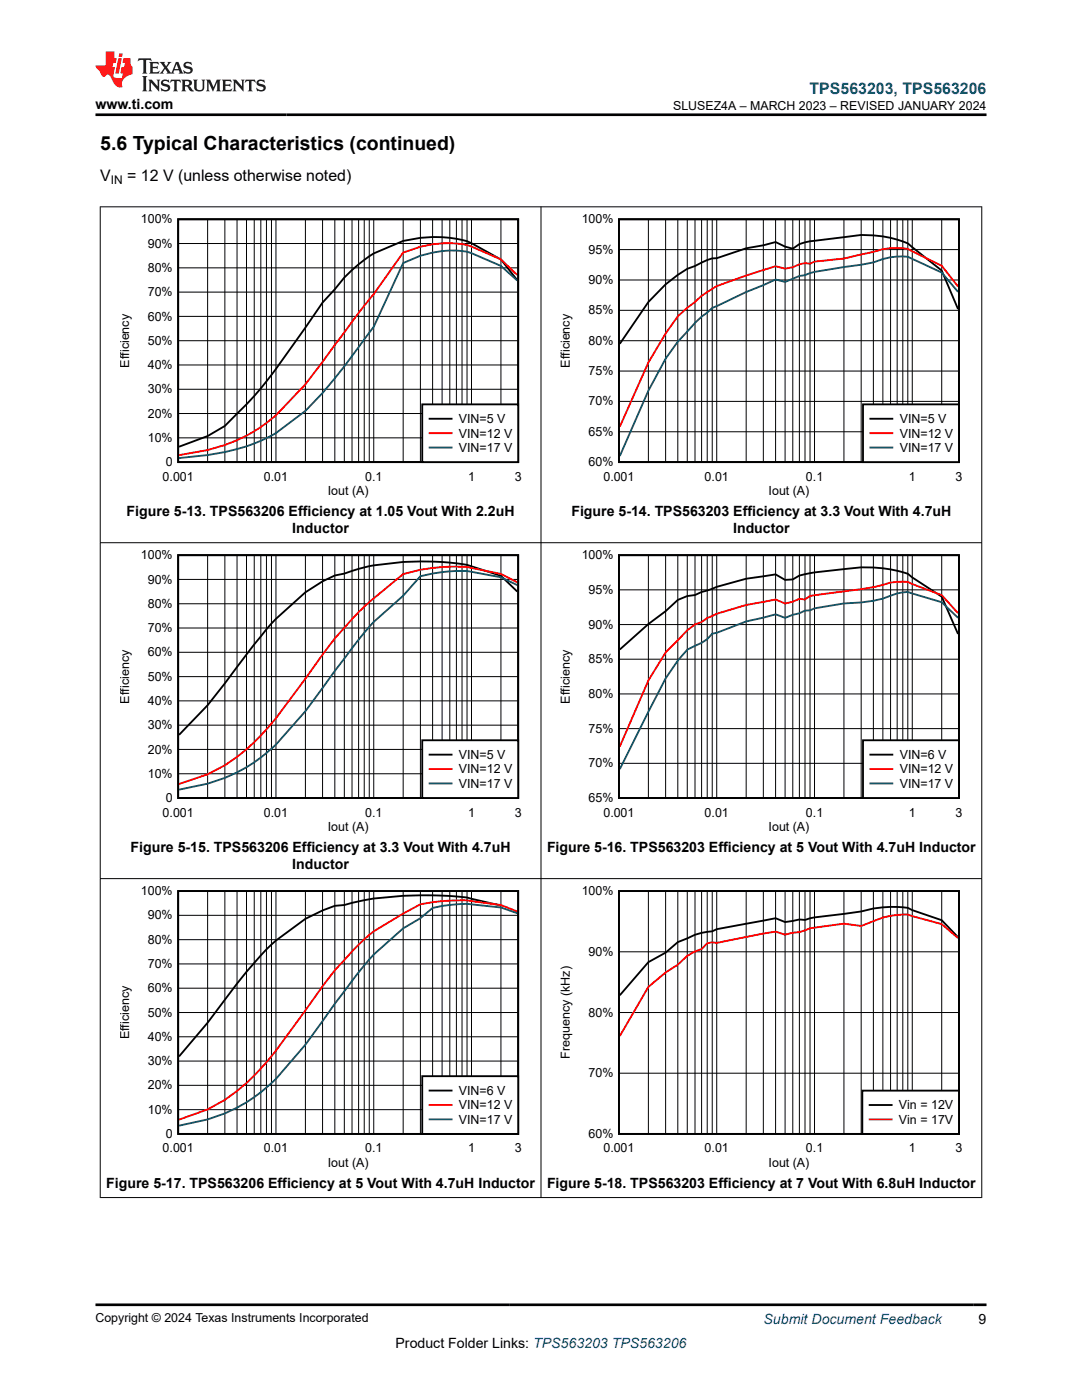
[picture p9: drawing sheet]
<svg xmlns="http://www.w3.org/2000/svg" width="216mm" height="279mm" viewBox="0 0 216 279" stroke-linecap="round" stroke-linejoin="round" font-family="sans-serif">
<path d="M35.6 43.8h67.8v48.4h-67.8zM103.2 55.9l-3.2-4.1-5.9-3.3a22.4 22.4 0 0 0-13.7-.4l-5.8 2.5-.9 .5a29.8 29.8 0 0 0-6.9 6.6l-2.4 2.7a217.5 217.5 0 0 1-12.4 17.1l-2.8 3.2-4.3 4.3-3.5 2-5.7 2.2" fill="none" stroke="#000" stroke-width=".37"/>
<g fill="none" stroke="#000" stroke-width=".2">
<path d="M35.6 58.3h67.8M35.6 53.5h67.8M35.6 48.6h67.8M41.4 43.8v48.4M44.9 43.8v48.4M47.3 43.8v48.4M49.2 43.8v48.4M50.7 43.8v48.4M52 43.8v48.4M53.2 43.8v48.4M54.2 43.8v48.4M55.1 43.8v48.4"/>
<path d="M60.9 43.8v48.4M64.4 43.8v48.4M66.8 43.8v48.4M68.7 43.8v48.4M70.2 43.8v48.4M71.6 43.8v48.4M72.7 43.8v48.4M73.7 43.8v48.4M74.6 43.8v48.4M80.4 43.8v48.4M83.9 43.8v48.4M86.3 43.8v48.4"/>
<path d="M88.2 43.8v48.4M89.8 43.8v48.4M91.1 43.8v48.4M92.2 43.8v48.4M93.2 43.8v48.4M94.1 43.8v48.4M100 43.8v48.4M35.6 77.7h67.8M35.6 72.8h67.8M35.6 68h67.8M35.6 63.1h67.8M35.6 87.4h67.8"/>
<path d="M35.6 82.5h67.8"/>
</g>
<path d="M103.2 54.9l-3.2-3.1-5.9-2.6a19.7 19.7 0 0 0-13.7 1.2l-5.8 8.3-3 3.8-4.8 6.3a73.7 73.7 0 0 1-12.6 14.8 30.5 30.5 0 0 1-12.8 6.2l-5.7 1" fill="none" stroke="#f00" stroke-width=".37"/>
<path d="M103.2 56l-3.2-2.9-5.9-2.6a16.5 16.5 0 0 0-10.2 .5l-3.5 1.5-5.8 12.7-4.4 5.9a94.6 94.6 0 0 1-9.3 10.9l-5.8 4.4a35.2 35.2 0 0 1-13.7 4.4l-5.7 .6" fill="none" stroke="#156" stroke-width=".37"/>
<path d="M84.3 80.7h19.1v11.5h-19.1z" fill-rule="evenodd" fill="#fff"/>
<path d="M123.5 43.8h67.8v48.4h-67.8zM191.2 61.7l-3.3-7.7-6.8-5.4a22 22 0 0 0-12.7-1.3l-5.9 .8a7.3 7.3 0 0 0-4.3 1.5l-1.5-.4-1.9-.9-2.5 .7-3.4 .6-5.9 1.9a8.7 8.7 0 0 0-4.3 1.6l-1.6 .5-1.9 1.3-2.4 1.8-3.4 3.6-5.7 8.3M84.3 80.7h19.1v11.5h-19.1zM85.7 83.6h4.4" fill="none" stroke="#000" stroke-width=".37"/>
<path d="M191.2 57.2l-3.3-4.2-6.8-3.3a14.1 14.1 0 0 0-6.8 .6l-5.9 1.3-5.9 .6-.9 .4-1-.1-1.1 .2-1.3 .6-1.5 .3-1.9-.5-5.9 1.9-5.9 2.1a22.9 22.9 0 0 0-4.3 3.2l-1.6 1.1-1.9 1.7-2.4 3.4-3.4 5.8-5.7 12.9M85.7 86.4h4.4" fill="none" stroke="#f00" stroke-width=".37"/>
<path d="M191.2 58.2l-3.3-3.8-6.8-3.2a13.5 13.5 0 0 0-6.8 1.2l-11.8 1.9-1.9 .6-1.1 .2-2.8 1.2-1.9-.5-5.9 2.5-6.8 3.1-3.4 3-3.5 3.8-2.4 3.4-3.4 6.4-5.7 13M85.7 89.3h4.4" fill="none" stroke="#156" stroke-width=".37"/>
<g fill="none" stroke="#000" stroke-width=".2">
<path d="M123.5 55.9h67.9M123.5 49.8h67.9M129.4 43.8v48.4M132.8 43.8v48.4M135.2 43.8v48.4M137.1 43.8v48.4M138.7 43.8v48.4M140 43.8v48.4M141.1 43.8v48.4M142.1 43.8v48.4M143 43.8v48.4M148.9 43.8v48.4"/>
<path d="M152.3 43.8v48.4M154.8 43.8v48.4M156.7 43.8v48.4M158.2 43.8v48.4M159.5 43.8v48.4M160.6 43.8v48.4M161.6 43.8v48.4M162.5 43.8v48.4M168.4 43.8v48.4M171.8 43.8v48.4M174.3 43.8v48.4M176.2 43.8v48.4"/>
<path d="M177.7 43.8v48.4M179 43.8v48.4M180.1 43.8v48.4M181.1 43.8v48.4M182 43.8v48.4M187.9 43.8v48.4M123.5 74.1h67.9M123.5 68h67.9M123.5 61.9h67.9M123.5 86.2h67.9M123.5 80.1h67.9"/>
</g>
<path d="M172.2 80.7h19.1v11.5h-19.1z" fill-rule="evenodd" fill="#fff"/>
<path d="M172.2 80.7h19.1v11.5h-19.1zM173.7 83.6h4.4M35.6 110.8h67.8v48.5h-67.8zM103.2 118.1l-3.2-3.2-6.8-2.2-3.4-.4a58.7 58.7 0 0 0-17.1 .9l-4 1.3-1.9 .4-2.4 1.1-3.5 2.2-5.8 5.3-4.4 5.1-9.3 12.1-5.7 6" fill="none" stroke="#000" stroke-width=".37"/>
<path d="M173.7 86.4h4.4M103.2 116.2l-3.2-1.7-5.9-1.1a31.7 31.7 0 0 0-13.7 1.2l-6.7 5.6-3.5 3.4a77.7 77.7 0 0 0-9.3 11.8l-5.8 7.9-1.9 2.3a33.8 33.8 0 0 1-17.5 10.9" fill="none" stroke="#f00" stroke-width=".37"/>
<path d="M173.7 89.3h4.4M103.2 116.8l-3.2-1.6-6.8-1.2h-2.1a33.6 33.6 0 0 0-7.2 1l-3.5 3.9-5.8 5.2-.9 1-6.9 8.8a94.7 94.7 0 0 1-12.6 15.5 30.4 30.4 0 0 1-12.8 7l-5.7 1.2" fill="none" stroke="#156" stroke-width=".37"/>
<g fill="none" stroke="#000" stroke-width=".2">
<path d="M35.6 115.6h67.8M41.4 110.8v48.5M44.9 110.8v48.5M47.3 110.8v48.5M49.2 110.8v48.5M50.7 110.8v48.5M52 110.8v48.5M53.2 110.8v48.5M54.2 110.8v48.5M55.1 110.8v48.5M60.9 110.8v48.5M64.4 110.8v48.5"/>
<path d="M66.8 110.8v48.5M68.7 110.8v48.5M70.2 110.8v48.5M71.6 110.8v48.5M72.7 110.8v48.5M73.7 110.8v48.5M74.6 110.8v48.5M80.4 110.8v48.5M83.9 110.8v48.5M86.3 110.8v48.5M88.2 110.8v48.5M89.8 110.8v48.5"/>
<path d="M91.1 110.8v48.5M92.2 110.8v48.5M93.2 110.8v48.5M94.1 110.8v48.5M100 110.8v48.5M35.6 139.9h67.8M35.6 135h67.8M35.6 130.2h67.8M35.6 125.3h67.8M35.6 120.5h67.8M35.6 154.4h67.8M35.6 149.6h67.8"/>
<path d="M35.6 144.7h67.8"/>
</g>
<path d="M84.3 147.7h19.1v11.6h-19.1z" fill-rule="evenodd" fill="#fff"/>
<path d="M123.5 110.8h67.8v48.5h-67.8zM191.2 126.5l-3.3-7.4-5.9-3.9-.9-.7-1-.3a27.5 27.5 0 0 0-11.7-.6l-6.8 .8-2.1 .5-1.3 .7-1.5 .1-1.9-1.1-2.5 .4a39.3 39.3 0 0 0-11.2 2.9l-1.1 .2-1.3 .7-1.6 .2-1.9 .7-2.4 2.3-3.4 2.5-5.7 5.1M84.3 147.7h19.1v11.6h-19.1zM85.7 150.6h4.4" fill="none" stroke="#000" stroke-width=".37"/>
<path d="M191.2 122.4l-3.3-3.6-6.8-2.7a12.2 12.2 0 0 0-4.9 .6l-4.4 .9-10.2 1.3-1 .7-1.1-.1-1.3 .6-1.5 .3-1.9-.8-2.5 .5a34 34 0 0 0-11.2 3.2l-1.1 .8-1.3 .5-1.6 1.2-4.3 4.4-3.4 5.6-5.7 13.2M85.7 153.5h4.4" fill="none" stroke="#f00" stroke-width=".37"/>
<path d="M191.2 123.3l-3.3-3.1-6.8-2.1a12.2 12.2 0 0 0-4.9 1.4l-1.9 .4-2.5 .3-3.4 .2-5.9 1-.9 .4-1 .1-1.1 .5-1.3 .3-1.5 .6-1.9-.7-5.9 1.4-5.9 2.3-.9 .2-1 1.1-1.1 .7-2.9 1.4-1.9 2.1-2.4 3.6-9.1 18.1M85.7 156.4h4.4" fill="none" stroke="#156" stroke-width=".37"/>
<g fill="none" stroke="#000" stroke-width=".2">
<path d="M123.5 117.7h67.9M129.4 110.8v48.5M132.8 110.8v48.5M135.2 110.8v48.5M137.1 110.8v48.5M138.7 110.8v48.5M140 110.8v48.5M141.1 110.8v48.5M142.1 110.8v48.5M143 110.8v48.5M148.9 110.8v48.5M152.3 110.8v48.5"/>
<path d="M154.8 110.8v48.5M156.7 110.8v48.5M158.2 110.8v48.5M159.5 110.8v48.5M160.6 110.8v48.5M161.6 110.8v48.5M162.5 110.8v48.5M168.4 110.8v48.5M171.8 110.8v48.5M174.3 110.8v48.5M176.2 110.8v48.5M177.7 110.8v48.5"/>
<path d="M179 110.8v48.5M180.1 110.8v48.5M181.1 110.8v48.5M182 110.8v48.5M187.9 110.8v48.5M123.5 138.5h67.9M123.5 131.6h67.9M123.5 124.6h67.9M123.5 152.3h67.9M123.5 145.4h67.9"/>
</g>
<path d="M172.2 147.7h19.1v11.6h-19.1z" fill-rule="evenodd" fill="#fff"/>
<path d="M172.2 147.7h19.1v11.6h-19.1zM173.7 150.6h4.4M35.6 177.8h67.8v48.5h-67.8zM100 180.7l-6.8-1.6-5-.4a69.7 69.7 0 0 0-16.6 1.2l-2.9 .7-1.9 .2-2.4 .9-3.5 1.7-5.8 4.3-3.1 3a96.4 96.4 0 0 0-7.1 8.8l-3.5 4.6-5.7 6.7" fill="none" stroke="#000" stroke-width=".37"/>
<path d="M173.7 153.5h4.4M103.2 181.9l-3.2-1.3-6.8-.9h-2.1a39.2 39.2 0 0 0-7.2 .8l-3.5 1.8-5.8 3.6a67.7 67.7 0 0 0-13.7 15.7l-5.8 8.1-1.9 2.3a35.9 35.9 0 0 1-11.8 9.4l-5.7 2" fill="none" stroke="#f00" stroke-width=".37"/>
<path d="M173.7 156.4h4.4M103.2 182.2l-3.2-1.1-6.8-.7-3.4 .2-3.5 .6-2.4 2.1-3.5 2-5.8 5.2-3 3.5-4.8 6.3a100.4 100.4 0 0 1-12.6 15.9 32 32 0 0 1-18.5 8.5" fill="none" stroke="#156" stroke-width=".37"/>
<g fill="none" stroke="#000" stroke-width=".2">
<path d="M41.4 177.8v48.5M44.9 177.8v48.5M47.3 177.8v48.5M49.2 177.8v48.5M50.7 177.8v48.5M52 177.8v48.5M53.2 177.8v48.5M54.2 177.8v48.5M55.1 177.8v48.5M60.9 177.8v48.5M64.4 177.8v48.5M66.8 177.8v48.5"/>
<path d="M68.7 177.8v48.5M70.2 177.8v48.5M71.6 177.8v48.5M72.7 177.8v48.5M73.7 177.8v48.5M74.6 177.8v48.5M80.4 177.8v48.5M83.9 177.8v48.5M86.3 177.8v48.5M88.2 177.8v48.5M89.8 177.8v48.5M91.1 177.8v48.5"/>
<path d="M92.2 177.8v48.5M93.2 177.8v48.5M94.1 177.8v48.5M100 177.8v48.5M35.6 197.2h67.8M35.6 192.4h67.8M35.6 187.5h67.8M35.6 182.7h67.8M35.6 216.6h67.8M35.6 211.8h67.8M35.6 206.9h67.8M35.6 202.1h67.8"/>
<path d="M35.6 221.5h67.8"/>
</g>
<path d="M84.3 214.8h19.1v11.5h-19.1z" fill-rule="evenodd" fill="#fff"/>
<path d="M123.5 177.8h67.8v48.5h-67.8zM191.2 187l-3.3-3.4-5.9-2-.9-.4-1-.1a22.8 22.8 0 0 0-8.3 .8l-9.3 1.2-1.9 .5-1.1-.1-2.8 .5-1.9-.7-11.8 2.1-.9 .5a11.8 11.8 0 0 0-5 1.4l-1.9 .7-2.4 2.1-3.4 1.9-5.7 6.6M84.3 214.8h19.1v11.5h-19.1zM85.7 217.6h4.4" fill="none" stroke="#000" stroke-width=".37"/>
<path d="M191.2 187.2l-3.3-2.8-6.8-1.9a16.8 16.8 0 0 0-6.8 1.3l-2.5 1-3.4-.5-6.8 1-2.1 .7-1.3 .1-1.5 .4-1.9-.6-11.8 2.3-.9-.1-1 .1-1.1 1.2-1.3 .5-1.6 .9-1.9 1.7-2.4 1.6-3.4 2.8-5.7 9.9M85.7 220.5h4.4" fill="none" stroke="#f00" stroke-width=".37"/>
<path d="M85.7 223.4h4.4" fill="none" stroke="#156" stroke-width=".37"/>
<g fill="none" stroke="#000" stroke-width=".2">
<path d="M129.4 177.8v48.5M132.8 177.8v48.5M135.2 177.8v48.5M137.1 177.8v48.5M138.7 177.8v48.5M140 177.8v48.5M141.1 177.8v48.5M142.1 177.8v48.5M143 177.8v48.5M148.9 177.8v48.5M152.3 177.8v48.5M154.8 177.8v48.5"/>
<path d="M156.7 177.8v48.5M158.2 177.8v48.5M159.5 177.8v48.5M160.6 177.8v48.5M161.6 177.8v48.5M162.5 177.8v48.5M168.4 177.8v48.5M171.8 177.8v48.5M174.3 177.8v48.5M176.2 177.8v48.5M177.7 177.8v48.5M179 177.8v48.5"/>
<path d="M180.1 177.8v48.5M181.1 177.8v48.5M182 177.8v48.5M187.9 177.8v48.5M123.5 190h67.9M123.5 214.2h67.9M123.5 202.1h67.9"/>
</g>
<path d="M172.1 217.7h19.2v8.6h-19.2z" fill-rule="evenodd" fill="#fff"/>
<path d="M172.1 217.7h19.2v8.6h-19.2zM173.5 220.5h4.4" fill="none" stroke="#000" stroke-width=".37"/>
<path d="M173.5 223.4h4.4" fill="none" stroke="#f00" stroke-width=".37"/>
<path d="M19.9 41.3h176.1M20 41.2v197.9M107.9 41.2v197.9M195.9 41.2v197.9M19.9 108.3h176.1M19.9 175.3h176.1M19.9 239h176.1" fill="none" stroke="#000" stroke-width=".2"/>
<path d="M27.7 11.6l-.2 .6 .5-.2h.6v.1v2.2l-.2 .4h1l-.2-.4v-2.2v-.1h.5l.5 .2-.1-.6zM29.8 12.4l.2 .3v1.6l-.2 .4h1.9l.1-.6a1.08 1.08 0 0 1-1.3 .2v-.7h.6l.4 .2v-.7l-.4 .2h-.6v-.5l.2-.2a1 1 0 0 1 1 .3l-.1-.5zM31.8 12.4l1 1.1-1 1.2h.9l-.2-.2 .4-.8 .5 .8-.2 .2h1.6l-.2-.2 .1-.5h1l.1 .5-.1 .2h.9l-.2-.4-.8-1.9h-.5l-1 2.1-.8-1.1 .9-1h-.8l.2 .2-.5 .6-.3-.6 .1-.2zM35.2 12.8l.4 1h-.8zM36.8 12.5a.65 .65 0 0 0-.2 .7 .65 .65 0 0 0 .6 .5l.7 .1 .1 .3a.79 .79 0 0 1-.7 .4 .79 .79 0 0 1-.7-.5l.1 .7 .2-.1a.93 .93 0 0 0 1.1 0 .93 .93 0 0 0 .4-.9 1.46 1.46 0 0 0-1.2-.6l-.1-.3a1.09 1.09 0 0 1 1.2 .2l-.2-.6-.1 .1-.6-.2zM28.4 15.2l.2 .4v2.2l-.2 .4h1l-.2-.4v-2.2l.2-.4zM29.6 15.9l.2 .4v1.5l-.2 .4h.8l-.3-.4v-1.3l1.7 1.8v-2l.2-.4h-.8l.2 .2 .1 1.1-1.2-1.3zM32.3 16a.65 .65 0 0 0-.2 .8 .65 .65 0 0 0 .7 .4l.6 .2 .1 .2a.79 .79 0 0 1-.7 .4 .79 .79 0 0 1-.7-.5l.1 .7 .2-.1a.93 .93 0 0 0 1.1 .1 .93 .93 0 0 0 .4-1 1.46 1.46 0 0 0-1.2-.5l-.1-.4a1.09 1.09 0 0 1 1.2 .2l-.2-.6-.1 .1-.6-.1zM34.1 15.9l-.1 .6a.63 .63 0 0 1 .7-.3l.1 1.6-.3 .4h1l-.2-.4v-1.6a.66 .66 0 0 1 .8 .3l-.1-.6zM36.2 15.9l.2 .4v1.5l-.2 .4h.9l-.2-.2v-.7h.5l.1 .2a.79 .79 0 0 0 1.2 .6l-1-.9a.61 .61 0 0 0 .6-.6 .61 .61 0 0 0-.5-.7zM36.9 16.2h.2a.47 .47 0 0 1 .5 .1 .47 .47 0 0 1 .1 .5l-.2 .1-.6 .1zM38.5 15.9l.2 .2a2.27 2.27 0 0 0 .4 2 1.04 1.04 0 0 0 1.7-.7v-1.3l.2-.2h-.8l.2 .4v1.1a.6 .6 0 0 1-.6 .6 .6 .6 0 0 1-.6-.6v-1.1l.3-.4zM41.1 15.9l.2 .4v1.5l-.2 .4h.7l-.2-.4v-1.4l.9 1.9 .8-1.9v1.4l-.2 .4h1l-.3-.4v-1.5l.3-.4h-.8l-.7 1.5-.7-1.5zM44.3 15.9l.2 .4v1.5l-.2 .4h1.9l.1-.6a1.09 1.09 0 0 1-1.3 .2v-.7h.6l.4 .2v-.6l-.4 .2h-.6v-.6l.2-.1a1.01 1.01 0 0 1 1 .3l-.1-.6zM46.4 15.9l.3 .4v1.5l-.3 .4h.8l-.2-.4v-1.3l1.6 1.8v-2l.2-.4h-.7l.2 .2v1.1l-1.2-1.3zM49 15.9l-.1 .6a.63 .63 0 0 1 .8-.3v1.6l-.3 .4h1l-.2-.4v-1.6a.66 .66 0 0 1 .8 .3l-.1-.6zM51.4 16a.65 .65 0 0 0-.2 .8 .65 .65 0 0 0 .6 .4l.6 .2 .2 .2a.79 .79 0 0 1-.8 .4 .79 .79 0 0 1-.6-.5l.1 .7 .2-.1a.93 .93 0 0 0 1 .1 .93 .93 0 0 0 .5-1 1.46 1.46 0 0 0-1.3-.5l-.1-.4a1.09 1.09 0 0 1 1.3 .2l-.2-.6-.2 .1-.5-.1z" fill="#231f20"/>
<path d="M21.1 10.3v2.7h-2.1l.1 .4 .9 1a.95 .95 0 0 0 .9 .9 .59 .59 0 0 1 .6-.4 .59 .59 0 0 1 .5 .3l.4 .8a1.59 1.59 0 0 0 2.1 1.4 1.61 1.61 0 0 1 1-2.3l1-.3-.1-1.5a1.59 1.59 0 0 1-.4-1.7h-1.4l-.2 .9h.5l-.1 .9h-.5l-.2 .9v.3l.4 .1-.2 .9h-.6a.73 .73 0 0 1-1.1-.7l.3-1.5h-.5l.2-.9h.5l.2-.9h-.5v-1.3zM23.6 11.6l-.6 3.1h.7l.6-3.1zM23.8 10.7l-.1 .6h.7l.1-.6z" fill="#ed1c24"/>
<path d="M19 22.9h177.8M19 260.4h177.8" fill="none" stroke="#000" stroke-width=".53"/>
<text font-size="3.9" x="20" y="29.9">5.6 Typical Characteristics (continued)</text>
<text font-size="3.2" fill="#00f" x="161.5" y="18.7">TPS563203, TPS563206</text>
<g font-size="3.2">
<text x="20" y="36.1">V</text>
<text x="25.4" y="36.1">= 12 V (unless otherwise noted)</text>
</g>
<g font-size="2.8">
<text x="19" y="21.8">www.ti.com</text>
<text x="25.3" y="102.9">Figure 5-13. TPS563206 Efficiency at 1.05 Vout With 2.2uH</text>
<text x="58.3" y="106.3">Inductor</text>
<text x="114" y="102.9">Figure 5-14. TPS563203 Efficiency at 3.3 Vout With 4.7uH</text>
<text x="146.3" y="106.3">Inductor</text>
<text x="26.1" y="170">Figure 5-15. TPS563206 Efficiency at 3.3 Vout With 4.7uH</text>
<text x="58.3" y="173.3">Inductor</text>
<text x="109.1" y="170">Figure 5-16. TPS563203 Efficiency at 5 Vout With 4.7uH Inductor</text>
<text x="21.2" y="237">Figure 5-17. TPS563206 Efficiency at 5 Vout With 4.7uH Inductor</text>
<text x="109.1" y="237">Figure 5-18. TPS563203 Efficiency at 7 Vout With 6.8uH Inductor</text>
<text x="78.9" y="269">Product Folder Links: TPS563203 TPS563206</text>
<text x="195.3" y="264.2">9</text>
</g>
<text font-size="2.8" fill="#00f" x="152.4" y="264.2">Submit Document Feedback</text>
<g font-size="2.5">
<text x="134.3" y="21.9">SLUSEZ4A – MARCH 2023 – REVISED JANUARY 2024</text>
<text x="28.1" y="44.6">100%</text>
<text x="116.1" y="44.6">100%</text>
<text x="29.5" y="49.4">90%</text>
<text x="117.5" y="50.6">95%</text>
<text x="29.5" y="59.1">70%</text>
<text x="29.5" y="54.3">80%</text>
<text x="117.5" y="56.7">90%</text>
<text x="29.5" y="64">60%</text>
<text x="117.5" y="62.8">85%</text>
<text x="29.5" y="68.8">50%</text>
<text x="117.5" y="68.8">80%</text>
<text x="25.8" y="73.4" transform="rotate(-90 25.8 73.4)">Efficiency</text>
<text x="29.5" y="73.7">40%</text>
<text x="113.7" y="73.4" transform="rotate(-90 113.7 73.4)">Efficiency</text>
<text x="117.5" y="74.9">75%</text>
<text x="29.5" y="83.4">20%</text>
<text x="29.5" y="78.5">30%</text>
<text x="117.5" y="80.9">70%</text>
<text x="29.5" y="88.2">10%</text>
<text x="91.6" y="84.5">VIN=5 V</text>
<text x="91.6" y="87.3">VIN=12 V</text>
<text x="117.5" y="87">65%</text>
<text x="179.5" y="84.5">VIN=5 V</text>
<text x="179.5" y="87.3">VIN=12 V</text>
<text x="32.5" y="95.9">0.001</text>
<text x="33.1" y="93">0</text>
<text x="52.7" y="95.9">0.01</text>
<text x="72.9" y="95.9">0.1</text>
<text x="91.6" y="90.2">VIN=17 V</text>
<text x="93.4" y="95.9">1</text>
<text x="102.7" y="95.9">3</text>
<text x="117.5" y="93">60%</text>
<text x="120.4" y="95.9">0.001</text>
<text x="140.6" y="95.9">0.01</text>
<text x="160.8" y="95.9">0.1</text>
<text x="179.5" y="90.2">VIN=17 V</text>
<text x="181.3" y="95.9">1</text>
<text x="190.7" y="95.9">3</text>
<text x="65.4" y="98.8">Iout (A)</text>
<text x="153.4" y="98.8">Iout (A)</text>
<text x="28.1" y="111.6">100%</text>
<text x="116.1" y="111.6">100%</text>
<text x="29.5" y="116.5">90%</text>
<text x="117.5" y="118.5">95%</text>
<text x="29.5" y="121.3">80%</text>
<text x="117.5" y="125.5">90%</text>
<text x="29.5" y="131">60%</text>
<text x="29.5" y="126.2">70%</text>
<text x="29.5" y="135.9">50%</text>
<text x="117.5" y="132.4">85%</text>
<text x="25.8" y="140.4" transform="rotate(-90 25.8 140.4)">Efficiency</text>
<text x="29.5" y="140.7">40%</text>
<text x="113.7" y="140.4" transform="rotate(-90 113.7 140.4)">Efficiency</text>
<text x="117.5" y="139.3">80%</text>
<text x="29.5" y="145.5">30%</text>
<text x="117.5" y="146.2">75%</text>
<text x="29.5" y="155.2">10%</text>
<text x="29.5" y="150.4">20%</text>
<text x="91.6" y="151.5">VIN=5 V</text>
<text x="91.6" y="154.4">VIN=12 V</text>
<text x="117.5" y="153.2">70%</text>
<text x="179.5" y="151.5">VIN=6 V</text>
<text x="179.5" y="154.4">VIN=12 V</text>
<text x="33.1" y="160.1">0</text>
<text x="91.6" y="157.2">VIN=17 V</text>
<text x="117.5" y="160.1">65%</text>
<text x="179.5" y="157.2">VIN=17 V</text>
<text x="32.5" y="163">0.001</text>
<text x="52.7" y="163">0.01</text>
<text x="65.4" y="165.8">Iout (A)</text>
<text x="72.9" y="163">0.1</text>
<text x="93.4" y="163">1</text>
<text x="102.7" y="163">3</text>
<text x="120.4" y="163">0.001</text>
<text x="140.6" y="163">0.01</text>
<text x="153.4" y="165.8">Iout (A)</text>
<text x="160.8" y="163">0.1</text>
<text x="181.3" y="163">1</text>
<text x="190.7" y="163">3</text>
<text x="28.1" y="178.7">100%</text>
<text x="116.1" y="178.7">100%</text>
<text x="29.5" y="183.5">90%</text>
<text x="29.5" y="188.4">80%</text>
<text x="117.5" y="190.8">90%</text>
<text x="29.5" y="193.2">70%</text>
<text x="29.5" y="202.9">50%</text>
<text x="29.5" y="198">60%</text>
<text x="117.5" y="202.9">80%</text>
<text x="25.8" y="207.4" transform="rotate(-90 25.8 207.4)">Efficiency</text>
<text x="29.5" y="207.7">40%</text>
<text x="29.5" y="212.6">30%</text>
<text x="113.7" y="211.3" transform="rotate(-90 113.7 211.3)">Frequency (kHz)</text>
<text x="117.5" y="215">70%</text>
<text x="29.5" y="217.4">20%</text>
<text x="91.6" y="218.5">VIN=6 V</text>
<text x="91.6" y="221.4">VIN=12 V</text>
<text x="179.4" y="221.4">Vin = 12V</text>
<text x="29.5" y="222.3">10%</text>
<text x="33.1" y="227.1">0</text>
<text x="91.6" y="224.3">VIN=17 V</text>
<text x="117.5" y="227.1">60%</text>
<text x="179.4" y="224.3">Vin = 17V</text>
<text x="32.5" y="230">0.001</text>
<text x="52.7" y="230">0.01</text>
<text x="65.4" y="232.9">Iout (A)</text>
<text x="72.9" y="230">0.1</text>
<text x="93.4" y="230">1</text>
<text x="102.7" y="230">3</text>
<text x="120.4" y="230">0.001</text>
<text x="140.6" y="230">0.01</text>
<text x="153.4" y="232.9">Iout (A)</text>
<text x="160.8" y="230">0.1</text>
<text x="181.3" y="230">1</text>
<text x="190.7" y="230">3</text>
<text x="19" y="263.9">Copyright © 2024 Texas Instruments Incorporated</text>
</g>
<text font-size="2.4" x="22.1" y="36.7">IN</text>
</svg>
